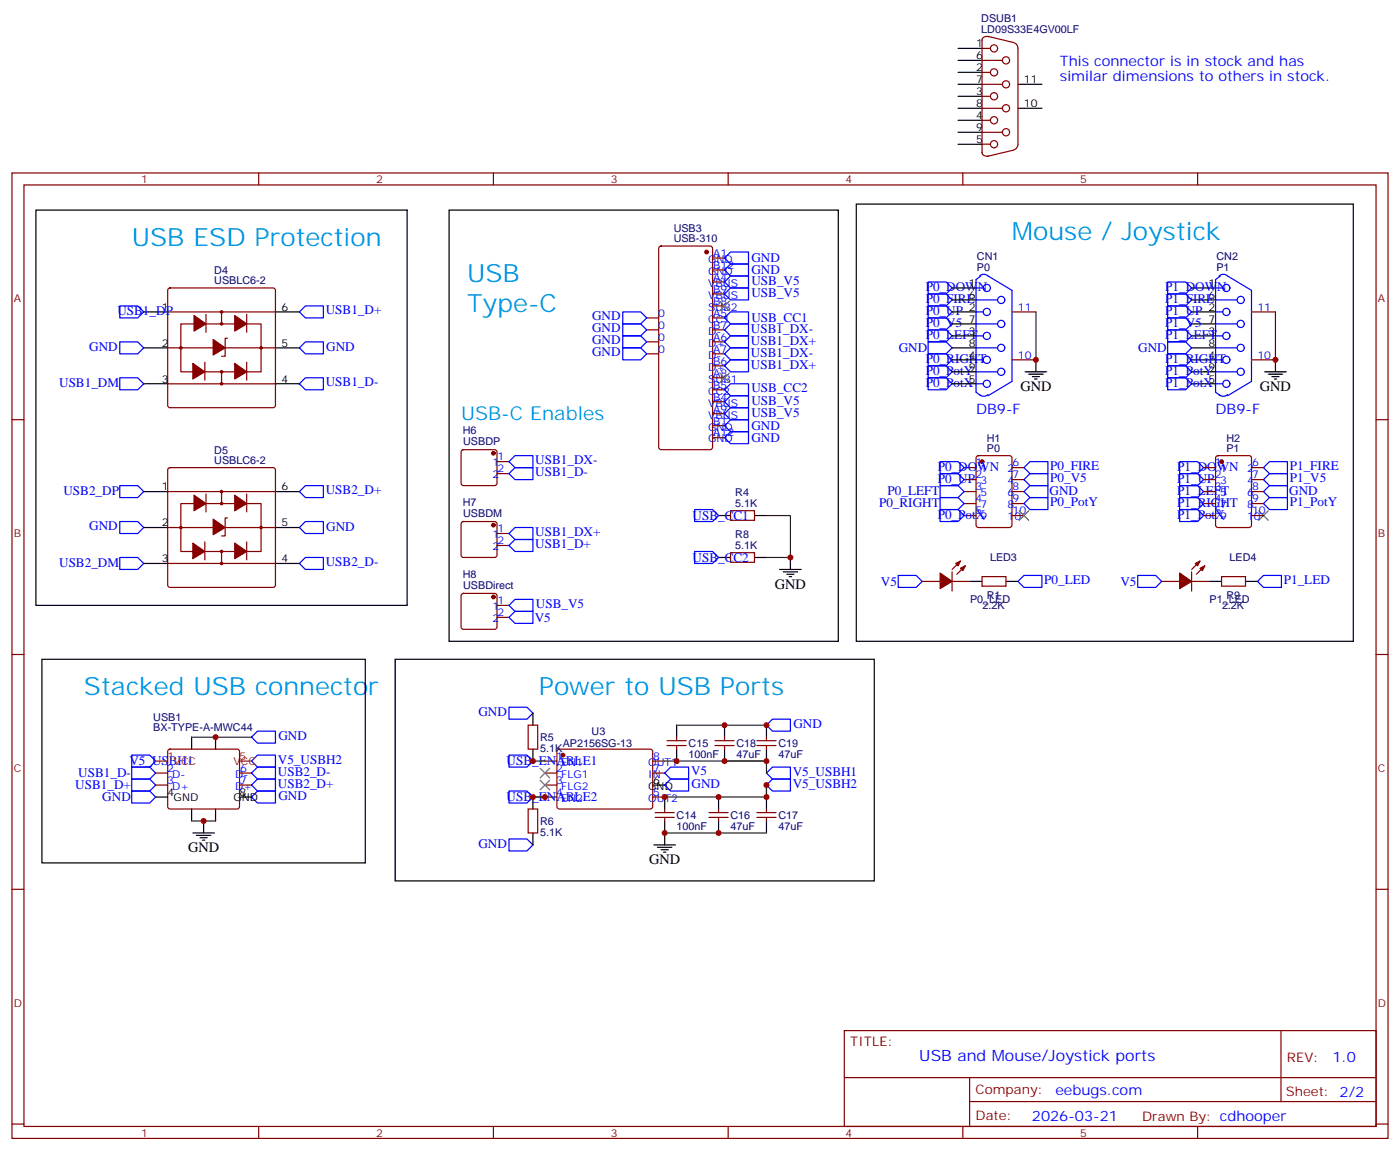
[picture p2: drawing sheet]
<svg xmlns="http://www.w3.org/2000/svg" width="412mm" height="339mm" viewBox="0 0 412 339" stroke-linecap="round" stroke-linejoin="round" font-family="sans-serif">
<g fill="none" stroke="#870000" stroke-width=".35">
<path d="M3.5 50.9h405.4v284.4h-405.4zM7.1 54.5h398.2v277.3h-398.2zM76.2 50.9v3.6M145.3 50.9v3.6M214.5 50.9v3.6M283.6 50.9v3.6M352.8 50.9v3.6M3.5 123.6h3.6M405.3 123.6h3.6M3.5 192.8h3.6M405.3 192.8h3.6M3.5 261.9h3.6"/>
<path d="M405.3 261.9h3.6M248.7 303.5h156.6v28.3h-156.6zM248.7 317.4h156.5M285.6 317.4v14.1M377.3 303.6v20.8M3.5 331h3.6M76.2 331.8v3.5M145.3 331.8v3.5M214.5 331.8v3.5M283.6 331.8v3.5M285.6 324.4h119.6M352.8 331.8v3.5"/>
<path d="M405.3 331h3.6"/>
</g>
<path d="M49.6 137.9l.5-.2h30.3l.5 .2 .2 .5v33.9l-.2 .5-.5 .2h-30.3l-.5-.2-.2-.5v-33.9z" fill="#fff" stroke="#870000" stroke-width=".35"/>
<path d="M42.3 144.8h7.1M42.3 155.4h7.1M81.1 144.8h7.1M81.1 155.4h7.1M42.3 165.9h7.1M81.1 165.9h7.1" fill="none" stroke="#000" stroke-width=".35"/>
<g fill="none" stroke="#870000" stroke-width=".35">
<path d="M49.4 144.8h31.7M49.4 155.4h31.7M53.3 148.3h23.6v14.1h-23.6zM60.3 159.6v5.3M60.7 145.5v5.3M65.3 144.8v3.5M67 152.5h-.7v5.3h-1M72.7 145.5v5.3M72.7 159.6v5.3M49.4 165.9h31.7M65.3 162.4v3.5"/>
<circle cx="53.3" cy="155.4" r=".35"/>
<circle cx="65.3" cy="148.3" r=".35"/>
<circle cx="65.3" cy="144.8" r=".35"/>
<circle cx="76.9" cy="155.4" r=".35"/>
<circle cx="65.3" cy="162.4" r=".35"/>
<circle cx="65.3" cy="165.9" r=".35"/>
</g>
<g fill="#870000" stroke="#870000" stroke-width=".35">
<path d="M62.8 152.9l3.5 2.5-3.5 2.1z"/>
<path d="M57.1 145.8l3.6 2.5-3.6 2.1z"/>
<path d="M69.1 145.8l3.6 2.5-3.6 2.1z"/>
<path d="M56.8 159.9l3.5 2.5-3.5 2.1z"/>
<path d="M69.1 159.9l3.6 2.5-3.6 2.1z"/>
</g>
<path d="M49.6 85l.5-.2h30.3l.5 .2 .2 .5v33.9l-.2 .5-.5 .2h-30.3l-.5-.2-.2-.5v-33.9z" fill="#fff" stroke="#870000" stroke-width=".35"/>
<g fill="none" stroke="#000" stroke-width=".35">
<path d="M282.2 14.3h7.1M282.2 17.8h7.1M282.2 21.3h7.1M282.2 28.4h7.1M282.2 35.4h7.1M282.2 24.8h7.1M282.2 31.9h7.1M282.2 38.9h7.1M299.9 24.8h7M299.9 31.9h7M282.2 42.5h7.1M10.6 61.9h109.3v116.4h-109.3z"/>
<path d="M132.3 61.9h114.6v127h-114.6zM252.2 60.1h146.4v128.8h-146.4zM42.3 91.9h7.1M81.1 91.9h7.1M280.5 91.9h7M280.5 98.9h7M280.5 95.4h7M280.5 88.3h7M280.5 84.8h7M351 91.9h7.1M351 98.9h7.1M351 95.4h7.1"/>
<path d="M351 88.3h7.1M351 84.8h7.1M42.3 102.4h7.1M42.3 113h7.1M81.1 102.4h7.1M81.1 113h7.1M280.5 102.4h7M280.5 113h7M280.5 109.5h7M280.5 106h7M302 109.5h6.3M303 110.2h4.3"/>
<path d="M304.1 110.9h2.1M304.8 111.6h.7M305.2 106v3.5M351 102.4h7.1M351 113h7.1M351 109.5h7.1M351 106h7.1M372.5 109.5h6.4M373.6 110.2h4.2M374.6 110.9h2.2M375.4 111.6h.7M375.7 106v3.5"/>
<path d="M211.7 151.8h3.5M222.2 151.8h3.6M211.7 164.2h3.5M222.2 164.2h3.6M229.7 167.7h6.3M230.7 168.4h4.2M231.8 169.1h2.1M232.5 169.8h.7M232.8 164.2v3.5M285.8 171.2h3.5M296.3 171.2h3.6M356.3 171.2h3.5"/>
<path d="M366.9 171.2h3.5M12.3 194.2h95.3v59.9h-95.3zM116.4 194.2h141.1v65.2h-141.1zM56.4 217.1v3.5M63.5 217.1v3.5M157 210v3.6M199.3 213.6v3.5M213.4 213.6v3.5M225.8 213.6v3.5M45.9 234.7h3.5M56.4 238.3v3.5M63.5 238.3v3.5"/>
<path d="M70.6 234.7h3.5M157 220.6v3.6M157 234.7v3.6M192.3 231.2h3.5M195.8 234.7v3.6M199.3 220.6v3.6M211.7 234.7v3.6M213.4 220.6v3.6M225.8 220.6v3.6M225.8 234.7v3.6M56.8 245.3h6.3M57.9 246h4.2"/>
<path d="M58.9 246.7h2.1M59.6 247.4h.7M60 241.8v3.5M157 245.3v3.5M192.6 248.8h6.4M193.7 249.6h4.2M194.7 250.3h2.1M195.4 251h.7M195.8 241.8v7M211.7 241.8v3.5M225.8 241.8v3.5"/>
</g>
<g fill="none" stroke="#870000" stroke-width=".35">
<path d="M289.3 14.3h2.4M289.3 17.8h6M289.3 11.8v33.1M291 10.7l7.4 1.8M291.2 10.8a1.31 1.31 0 0 0-1.9 1.1M298.6 12.6a1.77 1.77 0 0 1 1.3 1.7v28.2a1.77 1.77 0 0 1-1.3 1.7M289.3 21.3h2.4M289.3 28.4h2.4M289.3 35.4h2.4M289.3 24.8h6M289.3 31.9h6M289.3 38.9h6"/>
<path d="M289.3 42.5h2.4M289.3 44.8a1.41 1.41 0 0 0 1.9 1.1M298.4 44.2l-7.4 1.8M194.3 72.7l.4-.2h14.5l.6 .4 .1 58.8-.5 .7h-14.7l-.6-.4-.1-58.8zM209.9 79.5h3.5M209.9 76h3.5M49.4 91.9h31.7M53.3 95.4h23.6v14.1h-23.6zM60.7 92.6v5.3M65.3 91.9v3.5M67 99.6h-.7v5.3h-1M72.7 92.6v5.3"/>
<path d="M190.5 93.6h3.5M190.5 97.2h3.5M209.9 86.6h3.5M209.9 93.6h3.5M209.9 97.2h3.5M209.9 83h3.5M209.9 90.1h3.5M298.1 91.9h7.1M368.7 91.9h7M49.4 113h31.7M49.4 102.4h31.7M60.3 106.7v5.3"/>
<path d="M65.3 109.5v3.5M72.7 106.7v5.3M190.5 100.7h3.5M190.5 104.2h3.5M209.9 107.7h3.5M209.9 100.7h3.5M209.9 104.2h3.5M209.9 111.3h3.5M209.9 114.8h3.5M209.9 118.3h3.5M298.1 106h7.1M368.7 106h7"/>
<path d="M136.1 132.6l.4-.2h9.2l.5 .2 .2 .5v9.2l-.2 .5-.5 .2h-9.2l-.5-.2-.2-.5v-9.2zM146.4 136h3.5M146.4 139.5h3.5M209.9 121.8h3.5M209.9 128.9h3.5M209.9 125.4h3.5M284 137.7h3.5M287.7 134.4l.5-.2h9.2l.6 .4 .1 20.1-.5 .6-9.4 .1-.6-.5-.1-20zM298.1 137.7h3.5M354.5 137.7h3.6M358.3 134.4l.5-.2h9.1l.7 .4 .1 20.1-.5 .6-9.4 .1-.7-.5v-20zM368.7 137.7h3.5"/>
<path d="M136.1 153.8l.4-.2h9.2l.5 .2 .2 .5v9.2l-.2 .5-.5 .2h-9.2l-.5-.3-.2-.4v-9.2zM146.4 157.1h3.5M215.2 150.4h7v2.8h-7zM284 151.8h3.5M284 141.3h3.5M284 148.3h3.5M284 144.8h3.5M298.1 151.8h3.5M298.1 141.3h3.5M298.1 148.3h3.5M298.1 144.8h3.5M354.5 151.8h3.6"/>
<path d="M354.5 141.3h3.6M354.5 148.3h3.6M354.5 144.8h3.6M368.7 151.8h3.5M368.7 141.3h3.5M368.7 148.3h3.5M368.7 144.8h3.5M136.1 175l.4-.2h9.2l.5 .2 .2 .5v9.1l-.2 .5-.5 .2h-9.2l-.5-.2-.2-.5v-9.1zM146.4 160.7h3.5M146.4 178.3h3.5M215.2 162.8h7v2.8h-7zM271.6 171.2h5.3"/>
<path d="M280.5 171.2h5.3M280.5 168.4v5.7M282.9 165.2l-2.4 2.5M284.3 166.7l-2.4 2.4M289.3 169.8h7v2.8h-7zM342.2 171.2h5.3M351 171.2h5.3M351 168.4v5.7M353.5 165.2l-2.5 2.5M354.9 166.7l-2.5 2.4M359.8 169.8h7.1v2.8h-7.1zM146.4 181.8h3.5"/>
<path d="M155.6 213.6h2.8v7h-2.8zM196.5 218.2h5.6M196.5 219.6h5.6M199.3 217.1v1.1M199.3 219.6v1M210.6 218.2h5.7M210.6 219.6h5.7M213.4 217.1v1.1M213.4 219.6v1M223 218.2h5.6M223 219.6h5.6M225.8 217.1v1.1"/>
<path d="M225.8 219.6v1M45.9 227.7h3.5M45.9 231.2h3.5M49.6 220.8l.5-.2h19.7l.5 .2 .3 .5v16.3l-.3 .5-.5 .2h-19.7l-.5-.3-.2-.4v-16.3zM70.6 227.7h3.5M70.6 231.2h3.5M155.6 238.3h2.8v7h-2.8zM160.5 224.2h3.5M160.5 227.7h3.5M160.5 231.2h3.5M160.5 234.7h3.5M164.3 220.8l.4-.2 27.1 .1 .5 .6-.1 16.5-.6 .5-27.1-.1-.5-.6v-16.3z"/>
<path d="M192.3 224.2h3.5M192.3 227.7h3.5M192.3 234.7h3.5M193 239.3h5.6M195.8 238.3v1M208.8 239.3h5.7M211.7 238.3v1M223 239.3h5.6M225.8 238.3v1M193 240.7h5.6M195.8 240.7v1.1M208.8 240.7h5.7"/>
<path d="M211.7 240.7v1.1M223 240.7h5.6M225.8 240.7v1.1"/>
<circle cx="292.8" cy="14.3" r="1.06"/>
<circle cx="296.3" cy="17.8" r="1.06"/>
<circle cx="292.8" cy="35.4" r="1.06"/>
<circle cx="292.8" cy="21.3" r="1.06"/>
<circle cx="292.8" cy="28.4" r="1.06"/>
<circle cx="296.3" cy="31.9" r="1.06"/>
<circle cx="296.3" cy="24.8" r="1.06"/>
<circle cx="296.3" cy="38.9" r="1.06"/>
<circle cx="292.8" cy="42.5" r="1.06"/>
<circle cx="65.3" cy="91.9" r=".35"/>
<circle cx="65.3" cy="95.4" r=".35"/>
<circle cx="53.3" cy="102.4" r=".35"/>
<circle cx="65.3" cy="113" r=".35"/>
<circle cx="65.3" cy="109.5" r=".35"/>
<circle cx="76.9" cy="102.4" r=".35"/>
</g>
<g fill="#870000" stroke="#870000" stroke-width=".35">
<path d="M62.8 100l3.5 2.4-3.5 2.2z"/>
<path d="M57.1 92.9l3.6 2.5-3.6 2.1z"/>
<path d="M69.1 92.9l3.6 2.5-3.6 2.1z"/>
<path d="M56.8 107l3.5 2.5-3.5 2.1z"/>
<path d="M69.1 107l3.6 2.5-3.6 2.1z"/>
<path d="M282.9 167.4l1.4-.7-.7 1.4z"/>
<path d="M281.5 165.9l1.4-.7-.7 1.5z"/>
<path d="M276.9 168.8l3.6 2.4-3.6 2.2z"/>
<path d="M353.5 167.4l1.4-.7-.7 1.4z"/>
<path d="M352.1 165.9l1.4-.7-.7 1.5z"/>
<path d="M347.5 168.8l3.5 2.4-3.5 2.2z"/>
<circle cx="165.8" cy="222.4" r=".53"/>
<circle cx="289.3" cy="136" r=".53"/>
<circle cx="359.8" cy="136" r=".53"/>
<circle cx="208.1" cy="74.2" r=".53"/>
<circle cx="145.3" cy="133.5" r=".53"/>
<circle cx="145.3" cy="154.7" r=".53"/>
<circle cx="145.3" cy="175.8" r=".53"/>
</g>
<g fill="none" stroke="#00f" stroke-width=".35">
<path d="M213.4 76l1.8-1.8h5.3v3.6h-5.3zM215.2 77.8h5.3v3.5h-5.3l-1.8-1.8zM35.3 90.1h5.3l1.7 1.8-1.7 1.7h-5.3zM88.2 91.9l1.8-1.8h5.2v3.5h-5.2zM183.4 98.9h5.3l1.8 1.8-1.8 1.7h-5.3zM183.4 95.4h5.3l1.8 1.8-1.8 1.7h-5.3zM183.4 91.9h5.3l1.8 1.7-1.8 1.8h-5.3zM213.4 93.6l1.8-1.7h5.3v3.5h-5.3zM213.4 97.2l1.8-1.8h5.3v3.5h-5.3zM213.4 86.6l1.8-1.8h5.3v3.5h-5.3zM213.4 83l1.8-1.7h5.3v3.5h-5.3zM273.4 97.2h5.3l1.8 1.7-1.8 1.8h-5.3z"/>
<path d="M273.4 90.1h5.3l1.8 1.8-1.8 1.7h-5.3zM273.4 93.6h5.3l1.8 1.8-1.8 1.8h-5.3zM273.4 86.6h5.3l1.8 1.7-1.8 1.8h-5.3zM273.4 83h5.3l1.8 1.8-1.8 1.8h-5.3zM287.5 84.8h2.1M287.5 88.3h6.4M287.5 91.9h2.1M287.5 95.4h6.4M287.5 98.9h2.1M288.6 81.3a1.76 1.76 0 0 1 2.4 0l7.1 4.2v26.8l-7.1 4.3M288.9 81.3l-1.4 1v33.2l1.4 1.1M344 83h5.2l1.8 1.8-1.8 1.8h-5.2z"/>
<path d="M344 86.6h5.2l1.8 1.7-1.8 1.8h-5.2zM344 93.6h5.2l1.8 1.8-1.8 1.8h-5.2zM344 90.1h5.2l1.8 1.8-1.8 1.7h-5.2zM344 97.2h5.2l1.8 1.7-1.8 1.8h-5.2zM358.1 84.8h2.1M358.1 88.3h6.3M358.1 91.9h2.1M358.1 95.4h6.3M358.1 98.9h2.1M359.1 81.3a1.76 1.76 0 0 1 2.5 0l7.1 4.2v26.8l-7.1 4.3M359.5 81.3l-1.4 1v33.2l1.4 1.1M35.3 100.7h5.3l1.7 1.7-1.7 1.8h-5.3z"/>
<path d="M35.3 111.3h5.3l1.7 1.7-1.7 1.8h-5.3zM88.2 113l1.8-1.7h5.2v3.5h-5.2zM90 100.7h5.2v3.5h-5.2l-1.8-1.8zM183.4 102.4h5.3l1.8 1.8-1.8 1.8h-5.3zM213.4 104.2l1.8-1.8h5.3v3.6h-5.3zM213.4 100.7l1.8-1.8h5.3v3.5h-5.3zM213.4 114.8l1.8-1.8h5.3v3.6h-5.3zM213.4 107.7l1.8-1.7h5.3v3.5h-5.3zM215.2 116.6h5.3v3.5h-5.3l-1.8-1.8zM273.4 111.3h5.3l1.8 1.7-1.8 1.8h-5.3zM273.4 107.7h5.3l1.8 1.8-1.8 1.8h-5.3zM273.4 104.2h5.3l1.8 1.8-1.8 1.7h-5.3z"/>
<path d="M273.4 100.7h5.3l1.8 1.7-1.8 1.8h-5.3zM287.5 102.4h6.4M287.5 106h2.1M287.5 109.5h6.4M287.5 113h2.1M288.6 116.2a1.76 1.76 0 0 0 2.4 0M344 100.7h5.2l1.8 1.7-1.8 1.8h-5.2zM344 104.2h5.2l1.8 1.8-1.8 1.7h-5.2zM344 107.7h5.2l1.8 1.8-1.8 1.8h-5.2zM344 111.3h5.2l1.8 1.7-1.8 1.8h-5.2zM358.1 102.4h6.3M358.1 106h2.1"/>
<path d="M358.1 109.5h6.3M358.1 113h2.1M359.1 116.2a1.76 1.76 0 0 0 2.5 0M149.9 136l1.8-1.8h5.3v3.5h-5.3zM149.9 139.5l1.8-1.8h5.3v3.6h-5.3zM213.4 128.9l1.8-1.8h5.3v3.6h-5.3zM213.4 125.4l1.8-1.8h5.3v3.5h-5.3zM213.4 121.8l1.8-1.7h5.3v3.5h-5.3zM276.9 136h5.3l1.8 1.7-1.8 1.8h-5.3zM276.9 139.5h5.3l1.8 1.8-1.8 1.7h-5.3zM301.6 137.7l1.8-1.7h5.3v3.5h-5.3zM303.4 139.5h5.3v3.5h-5.3l-1.8-1.7z"/>
<path d="M347.5 139.5h5.3l1.7 1.8-1.7 1.7h-5.3zM347.5 136h5.3l1.7 1.7-1.7 1.8h-5.3zM372.2 137.7l1.7-1.7h5.3v3.5h-5.3zM35.3 153.6h5.3l1.7 1.8-1.7 1.7h-5.3zM35.3 143h5.3l1.7 1.8-1.7 1.7h-5.3zM88.2 155.4l1.8-1.8h5.2v3.5h-5.2zM88.2 144.8l1.8-1.8h5.2v3.5h-5.2zM149.9 157.1l1.8-1.7h5.3v3.5h-5.3zM204.6 150.1h5.3l1.8 1.7-1.8 1.8h-5.3zM276.9 146.5h5.3l1.8 1.8-1.8 1.8h-5.3zM276.9 143h5.3l1.8 1.8-1.8 1.7h-5.3zM276.9 150.1h5.3l1.8 1.7-1.8 1.8h-5.3z"/>
<path d="M301.6 144.8l1.8-1.8h5.3v3.5h-5.3zM303.4 146.5h5.3v3.6h-5.3l-1.8-1.8zM347.5 150.1h5.3l1.7 1.7-1.7 1.8h-5.3zM347.5 143h5.3l1.7 1.8-1.7 1.7h-5.3zM347.5 146.5h5.3l1.7 1.8-1.7 1.8h-5.3zM372.2 141.3l1.7-1.8h5.3v3.5h-5.3zM372.2 144.8l1.7-1.8h5.3v3.5h-5.3zM373.9 146.5h5.3v3.6h-5.3l-1.7-1.8zM35.3 164.2h5.3l1.7 1.7-1.7 1.8h-5.3zM88.2 165.9l1.8-1.7h5.2v3.5h-5.2zM149.9 160.7l1.8-1.8h5.3v3.5h-5.3zM149.9 178.3l1.8-1.8h5.3v3.6h-5.3z"/>
<path d="M204.6 162.4h5.3l1.8 1.8-1.8 1.7h-5.3zM264.6 169.5h5.3l1.7 1.7-1.7 1.8h-5.3zM299.9 171.2l1.7-1.7h5.3v3.5h-5.3zM335.1 169.5h5.3l1.8 1.7-1.8 1.8h-5.3zM370.4 171.2l1.8-1.7h5.3v3.5h-5.3zM149.9 181.8l1.8-1.7h5.3v3.5h-5.3zM74.1 217.1l1.7-1.8h5.3v3.6h-5.3zM149.9 208.3h5.3l1.8 1.7-1.8 1.8h-5.3zM225.8 213.6l1.7-1.8h5.3v3.5h-5.3zM38.8 222.4h5.3l1.8 1.8-1.8 1.7h-5.3zM38.8 233h5.3l1.8 1.7-1.8 1.8h-5.3zM38.8 229.4h5.3l1.8 1.8-1.8 1.8h-5.3z"/>
<path d="M38.8 225.9h5.3l1.8 1.8-1.8 1.7h-5.3zM74.1 224.2l1.7-1.8h5.3v3.5h-5.3zM74.1 234.7l1.7-1.7h5.3v3.5h-5.3zM74.1 227.7l1.7-1.8h5.3v3.5h-5.3zM74.1 231.2l1.7-1.8h5.3v3.6h-5.3zM149.9 222.4h5.3l1.8 1.8-1.8 1.7h-5.3zM149.9 233h5.3l1.8 1.7-1.8 1.8h-5.3zM195.8 231.2l1.8-1.8h5.2v3.6h-5.2zM195.8 227.7l1.8-1.8h5.2v3.5h-5.2zM225.8 231.2l1.7-1.8h5.3v3.6h-5.3zM225.8 227.7l1.7-1.8h5.3v3.5h-5.3zM149.9 247.1h5.3l1.8 1.7-1.8 1.8h-5.3z"/>
<circle cx="290.7" cy="91.9" r="1.06"/>
<circle cx="290.7" cy="84.8" r="1.06"/>
<circle cx="290.7" cy="98.9" r="1.06"/>
<circle cx="294.9" cy="88.3" r="1.06"/>
<circle cx="294.9" cy="95.4" r="1.06"/>
<circle cx="361.2" cy="98.9" r="1.06"/>
<circle cx="361.2" cy="84.8" r="1.06"/>
<circle cx="361.2" cy="91.9" r="1.06"/>
<circle cx="365.5" cy="95.4" r="1.06"/>
<circle cx="365.5" cy="88.3" r="1.06"/>
<circle cx="290.7" cy="106" r="1.06"/>
<circle cx="290.7" cy="113" r="1.06"/>
<circle cx="294.9" cy="102.4" r="1.06"/>
<circle cx="294.9" cy="109.5" r="1.06"/>
<circle cx="361.2" cy="106" r="1.06"/>
<circle cx="361.2" cy="113" r="1.06"/>
<circle cx="365.5" cy="102.4" r="1.06"/>
<circle cx="365.5" cy="109.5" r="1.06"/>
</g>
<path d="M45.9 224.2h3.5M70.6 224.2h3.5" fill="none" stroke="#f00" stroke-width=".35"/>
<path d="M305.2 91.9v14.1M375.7 91.9v14.1M225.8 151.8h7v12.4h-7M56.4 217.1h17.7M199.3 213.6h26.5M157 224.2h3.5M157 234.7h3.5M195.8 234.7h30v-3.5v3.5M195.8 224.2h30M213.4 224.2h12.4v3.5M56.4 241.8h7.1M195.8 245.3h30" fill="none" stroke="#008700" stroke-width=".35"/>
<path d="M212 88.7l2.8 2.8M214.8 88.7l-2.8 2.8M212 109.9l2.8 2.8M214.8 109.9l-2.8 2.8M300.2 150.4l2.8 2.8M303 150.4l-2.8 2.8M370.8 150.4l2.8 2.8M373.6 150.4l-2.8 2.8M159.1 226.3l2.8 2.8M159.1 229.8l2.8 2.8M161.9 226.3l-2.8 2.8M161.9 229.8l-2.8 2.8" fill="none" stroke="#3c3" stroke-width=".35"/>
<g fill="#c00">
<circle cx="60" cy="241.8" r=".88"/>
<circle cx="63.5" cy="217.1" r=".88"/>
<circle cx="195.8" cy="234.7" r=".88"/>
<circle cx="225.8" cy="234.7" r=".88"/>
<circle cx="211.7" cy="234.7" r=".88"/>
<circle cx="195.8" cy="245.3" r=".88"/>
<circle cx="211.7" cy="245.3" r=".88"/>
<circle cx="199.3" cy="224.2" r=".88"/>
<circle cx="213.4" cy="224.2" r=".88"/>
<circle cx="225.8" cy="213.6" r=".88"/>
<circle cx="213.4" cy="213.6" r=".88"/>
<circle cx="225.8" cy="224.2" r=".88"/>
<circle cx="225.8" cy="231.2" r=".88"/>
<circle cx="160.5" cy="234.7" r=".88"/>
<circle cx="157" cy="234.7" r=".88"/>
<circle cx="157" cy="224.2" r=".88"/>
<circle cx="375.7" cy="106" r=".88"/>
<circle cx="305.2" cy="106" r=".88"/>
<circle cx="232.8" cy="164.2" r=".88"/>
</g>
<g font-size="7.4" fill="#09f">
<text x="298.1" y="70.7">Mouse / Joystick</text>
<text x="38.8" y="72.5">USB ESD Protection</text>
<text x="137.6" y="83">USB</text>
<text x="137.6" y="91.9">Type-C</text>
<text x="24.7" y="204.8">Stacked USB connector</text>
<text x="158.7" y="204.8">Power to USB Ports</text>
</g>
<text font-size="5.6" fill="#09f" x="135.8" y="123.6">USB-C Enables</text>
<text font-size="4.6" fill="#00f" x="270.8" y="312.6">USB and Mouse/Joystick ports</text>
<g font-size="4.2" fill="#00f">
<text x="312.2" y="19.5">This connector is in stock and has</text>
<text x="312.2" y="23.8">similar dimensions to others in stock.</text>
<text x="287.5" y="121.8">DB9-F</text>
<text x="358.1" y="121.8">DB9-F</text>
<text x="392.5" y="312.8">1.0</text>
<text x="310.9" y="322.4">eebugs.com</text>
<text x="304" y="330.2">2026-03-21</text>
</g>
<g font-size="4.2">
<text x="300.6" y="115.1">GND</text>
<text x="371.1" y="115.1">GND</text>
<text x="228.2" y="173.4">GND</text>
<text x="55.4" y="251">GND</text>
<text x="191.2" y="254.5">GND</text>
</g>
<g font-size="3.9" fill="#00f">
<text x="221.4" y="77.2">GND</text>
<text x="221.3" y="84">USB_V5</text>
<text x="221.4" y="80.7">GND</text>
<text x="221.3" y="87.5">USB_V5</text>
<text x="272.7" y="89.4">P0_FIRE</text>
<text x="272.7" y="85.8">P0_DOWN</text>
<text x="343.3" y="85.8">P1_DOWN</text>
<text x="343.3" y="89.4">P1_FIRE</text>
<text x="34.6" y="92.9">USB1_DP</text>
<text x="96" y="92.6">USB1_D+</text>
<text x="174.4" y="94.2">GND</text>
<text x="221.4" y="94.9">USB_CC1</text>
<text x="272.7" y="92.9">P0_UP</text>
<text x="343.3" y="92.9">P1_UP</text>
<text x="174.4" y="101.3">GND</text>
<text x="174.4" y="97.7">GND</text>
<text x="221.2" y="101.5">USB1_DX+</text>
<text x="221.2" y="97.9">USB1_DX-</text>
<text x="272.7" y="99.9">P0_LEFT</text>
<text x="272.7" y="96.4">P0_V5</text>
<text x="343.3" y="96.4">P1_V5</text>
<text x="343.3" y="99.9">P1_LEFT</text>
<text x="26.3" y="103.3">GND</text>
<text x="96.1" y="103.3">GND</text>
<text x="174.4" y="104.8">GND</text>
<text x="221.2" y="105">USB1_DX-</text>
<text x="264.7" y="103.6">GND</text>
<text x="272.7" y="107">P0_RIGHT</text>
<text x="335.3" y="103.6">GND</text>
<text x="343.3" y="107">P1_RIGHT</text>
<text x="96" y="113.8">USB1_D-</text>
<text x="221.2" y="108.5">USB1_DX+</text>
<text x="272.7" y="110.5">P0_PotY</text>
<text x="343.3" y="110.5">P1_PotY</text>
<text x="17.4" y="114.1">USB1_DM</text>
<text x="221.3" y="115.3">USB_CC2</text>
<text x="221.3" y="119.2">USB_V5</text>
<text x="272.7" y="114.1">P0_PotX</text>
<text x="343.3" y="114.1">P1_PotX</text>
<text x="221.3" y="122.8">USB_V5</text>
<text x="221.4" y="130.1">GND</text>
<text x="221.4" y="126.6">GND</text>
<text x="157.7" y="136.8">USB1_DX-</text>
<text x="157.7" y="140.3">USB1_D-</text>
<text x="276.2" y="138.7">P0_DOWN</text>
<text x="276.2" y="142.3">P0_UP</text>
<text x="309.4" y="138.5">P0_FIRE</text>
<text x="309.4" y="142.1">P0_V5</text>
<text x="346.8" y="142.3">P1_UP</text>
<text x="346.8" y="138.7">P1_DOWN</text>
<text x="379.9" y="142">P1_V5</text>
<text x="379.9" y="138.5">P1_FIRE</text>
<text x="18.7" y="145.8">USB2_DP</text>
<text x="96" y="145.5">USB2_D+</text>
<text x="258.9" y="149.4">P0_RIGHT</text>
<text x="261.4" y="145.9">P0_LEFT</text>
<text x="309.2" y="145.7">GND</text>
<text x="309.4" y="149.1">P0_PotY</text>
<text x="346.8" y="145.8">P1_LEFT</text>
<text x="346.8" y="149.3">P1_RIGHT</text>
<text x="379.7" y="145.7">GND</text>
<text x="379.9" y="149">P1_PotY</text>
<text x="204" y="153">USB_CC1</text>
<text x="276.2" y="152.9">P0_PotX</text>
<text x="346.8" y="152.9">P1_PotX</text>
<text x="26.3" y="156.2">GND</text>
<text x="96.1" y="156.3">GND</text>
<text x="157.7" y="157.9">USB1_DX+</text>
<text x="157.7" y="161.4">USB1_D+</text>
<text x="17.4" y="167">USB2_DM</text>
<text x="96" y="166.7">USB2_D-</text>
<text x="204" y="165.4">USB_CC2</text>
<text x="259.5" y="172.5">V5</text>
<text x="307.6" y="172">P0_LED</text>
<text x="330" y="172.5">V5</text>
<text x="378.2" y="172">P1_LED</text>
<text x="157.8" y="179.2">USB_V5</text>
<text x="157.5" y="183.1">V5</text>
<text x="140.9" y="210.9">GND</text>
<text x="233.7" y="214.5">GND</text>
<text x="82" y="218">GND</text>
<text x="38.1" y="225.2">V5_USBH1</text>
<text x="81.8" y="224.9">V5_USBH2</text>
<text x="149.2" y="225.2">USB_ENABLE1</text>
<text x="22.2" y="232.2">USB1_D+</text>
<text x="23" y="228.7">USB1_D-</text>
<text x="81.8" y="228.4">USB2_D-</text>
<text x="81.8" y="231.9">USB2_D+</text>
<text x="203.6" y="228.4">V5</text>
<text x="203.7" y="232.1">GND</text>
<text x="233.5" y="231.9">V5_USBH2</text>
<text x="233.5" y="228.5">V5_USBH1</text>
<text x="30.1" y="235.9">GND</text>
<text x="82" y="235.6">GND</text>
<text x="149.2" y="235.8">USB_ENABLE2</text>
<text x="140.9" y="249.7">GND</text>
</g>
<g font-size="3.9" fill="#800">
<text x="250.5" y="308.1">TITLE:</text>
<text x="379.1" y="312.8">REV:</text>
<text x="287.4" y="322.3">Company:</text>
<text x="378.7" y="322.9">Sheet: 2/2</text>
<text x="287.4" y="330">Date:</text>
<text x="336.4" y="330.1">Drawn By: cdhooper</text>
</g>
<g font-size="3.2" fill="#000080">
<text x="289.1" y="9.7">LD09S33E4GV00LF</text>
<text x="289.1" y="6.6">DSUB1</text>
<text x="198.4" y="71.4">USB-310</text>
<text x="198.4" y="68.3">USB3</text>
<text x="287.8" y="76.5">CN1</text>
<text x="358.3" y="76.5">CN2</text>
<text x="63.1" y="83.7">USBLC6-2</text>
<text x="63.1" y="80.7">D4</text>
<text x="287.8" y="79.7">P0</text>
<text x="358.3" y="79.7">P1</text>
<text x="136.3" y="127.9">H6</text>
<text x="136.4" y="131.1">USBDP</text>
<text x="290.7" y="130.1">H1</text>
<text x="361.3" y="130.1">H2</text>
<text x="63.1" y="136.7">USBLC6-2</text>
<text x="63.1" y="133.6">D5</text>
<text x="290.7" y="133.1">P0</text>
<text x="361.3" y="133.1">P1</text>
<text x="136.3" y="149.1">H7</text>
<text x="216.6" y="149.4">5.1K</text>
<text x="216.6" y="146.2">R4</text>
<text x="136.4" y="152.3">USBDM</text>
<text x="216.6" y="161.7">5.1K</text>
<text x="216.6" y="158.5">R8</text>
<text x="291.6" y="165.3">LED3</text>
<text x="362.2" y="165.3">LED4</text>
<text x="136.3" y="170.3">H8</text>
<text x="136.4" y="173.4">USBDirect</text>
<text x="285.7" y="177.7">P0_LED</text>
<text x="289.4" y="179.5">2.2K</text>
<text x="290.7" y="176.3">R1</text>
<text x="356.3" y="177.7">P1_LED</text>
<text x="360" y="179.5">2.2K</text>
<text x="361.3" y="176.3">R9</text>
<text x="45.2" y="215.3">BX-TYPE-A-MWC44</text>
<text x="45.2" y="212.3">USB1</text>
<text x="159.1" y="221.4">5.1K</text>
<text x="159.1" y="218.2">R5</text>
<text x="165.8" y="220">AP2156SG-13</text>
<text x="174.3" y="216.5">U3</text>
<text x="202.8" y="220">C15</text>
<text x="217" y="220">C18</text>
<text x="229.3" y="220">C19</text>
<text x="202.8" y="223.2">100nF</text>
<text x="217" y="223.2">47uF</text>
<text x="229.3" y="223.2">47uF</text>
<text x="159.1" y="242.9">R6</text>
<text x="199.3" y="244.4">100nF</text>
<text x="199.3" y="241.2">C14</text>
<text x="215.2" y="244.3">47uF</text>
<text x="215.2" y="241.1">C16</text>
<text x="229.3" y="244.3">47uF</text>
<text x="229.3" y="241.1">C17</text>
<text x="159.1" y="246.1">5.1K</text>
</g>
<g font-size="3.2">
<text x="287.5" y="13.9">1</text>
<text x="287.5" y="17.4">6</text>
<text x="287.5" y="21">2</text>
<text x="287.5" y="28">3</text>
<text x="287.5" y="24.5">7</text>
<text x="301.6" y="24.5">11</text>
<text x="287.5" y="35.1">4</text>
<text x="287.5" y="31.5">8</text>
<text x="301.6" y="31.5">10</text>
<text x="287.5" y="38.6">9</text>
<text x="287.5" y="42.1">5</text>
<text x="285.4" y="88">6</text>
<text x="285.4" y="84.5">1</text>
<text x="356" y="88">6</text>
<text x="356" y="84.5">1</text>
<text x="47.6" y="91.5">1</text>
<text x="82.9" y="91.5">6</text>
<text x="285.4" y="95">7</text>
<text x="285.4" y="91.5">2</text>
<text x="356" y="95">7</text>
<text x="356" y="91.5">2</text>
<text x="285.4" y="98.6">3</text>
<text x="356" y="98.6">3</text>
<text x="47.6" y="102.1">2</text>
<text x="82.9" y="102.1">5</text>
<text x="285.4" y="105.6">4</text>
<text x="285.4" y="102.1">8</text>
<text x="356" y="105.6">4</text>
<text x="356" y="102.1">8</text>
<text x="47.6" y="112.7">3</text>
<text x="82.9" y="112.7">4</text>
<text x="285.4" y="112.7">5</text>
<text x="285.4" y="109.1">9</text>
<text x="356" y="112.7">5</text>
<text x="356" y="109.1">9</text>
<text x="47.6" y="144.4">1</text>
<text x="82.9" y="144.4">6</text>
<text x="47.6" y="155">2</text>
<text x="82.9" y="155">5</text>
<text x="47.6" y="165.6">3</text>
<text x="82.9" y="165.6">4</text>
<text x="191" y="232.6">GND</text>
<text x="192.4" y="230.9">6</text>
<text x="49.4" y="234.4">4</text>
<text x="51.2" y="235.8">GND</text>
<text x="68.8" y="235.8">GND</text>
<text x="70.6" y="234.4">8</text>
</g>
<g font-size="3.2" fill="#800">
<text x="41.6" y="53.9">1</text>
<text x="110.8" y="53.9">2</text>
<text x="179.9" y="53.9">3</text>
<text x="249.1" y="53.9">4</text>
<text x="318.2" y="53.9">5</text>
<text x="4.1" y="89">A</text>
<text x="405.9" y="89">A</text>
<text x="4.1" y="158.2">B</text>
<text x="405.9" y="158.2">B</text>
<text x="4.1" y="227.3">C</text>
<text x="405.9" y="227.3">C</text>
<text x="4.1" y="296.5">D</text>
<text x="405.9" y="296.5">D</text>
<text x="41.6" y="334.8">1</text>
<text x="110.8" y="334.8">2</text>
<text x="179.9" y="334.8">3</text>
<text x="249.1" y="334.8">4</text>
<text x="318.2" y="334.8">5</text>
</g>
<g font-size="3.2" fill="#00f">
<text x="208.6" y="77.4">GND</text>
<text x="210.1" y="75.6">A1</text>
<text x="208.6" y="80.9">GND</text>
<text x="210.1" y="79.2">B12</text>
<text x="210.1" y="82.7">A4</text>
<text x="208.6" y="88">VBUS</text>
<text x="208.6" y="84.5">VBUS</text>
<text x="210.1" y="86.2">B9</text>
<text x="210.1" y="89.7">B8</text>
<text x="193.9" y="93.3">0</text>
<text x="208.6" y="95">CC1</text>
<text x="208.6" y="91.5">SUB2</text>
<text x="210.1" y="93.3">A5</text>
<text x="299.9" y="91.5">11</text>
<text x="370.4" y="91.5">11</text>
<text x="193.9" y="96.8">0</text>
<text x="193.9" y="100.3">0</text>
<text x="208.6" y="98.6">D-</text>
<text x="210.1" y="96.8">B7</text>
<text x="210.1" y="100.3">A6</text>
<text x="193.9" y="103.9">0</text>
<text x="208.6" y="102.1">D+</text>
<text x="208.6" y="105.6">D-</text>
<text x="210.1" y="107.4">B6</text>
<text x="210.1" y="103.9">A7</text>
<text x="299.9" y="105.6">10</text>
<text x="370.4" y="105.6">10</text>
<text x="208.6" y="109.1">D+</text>
<text x="208.6" y="112.7">SUB1</text>
<text x="210.1" y="110.9">A8</text>
<text x="208.6" y="116.2">CC2</text>
<text x="208.6" y="119.7">VBUS</text>
<text x="210.1" y="114.4">B5</text>
<text x="210.1" y="118">B4</text>
<text x="208.6" y="123.3">VBUS</text>
<text x="210.1" y="121.5">A9</text>
<text x="210.1" y="125">B1</text>
<text x="208.6" y="130.3">GND</text>
<text x="208.6" y="126.8">GND</text>
<text x="210.1" y="128.6">A12</text>
<text x="145.1" y="137.4">1</text>
<text x="146.6" y="135.6">1</text>
<text x="287.3" y="137.4">1</text>
<text x="298.3" y="137.4">6</text>
<text x="357.9" y="137.4">1</text>
<text x="368.8" y="137.4">6</text>
<text x="145.1" y="140.9">2</text>
<text x="146.6" y="139.1">2</text>
<text x="287.3" y="140.9">2</text>
<text x="288.8" y="139.1">1</text>
<text x="288.8" y="142.7">3</text>
<text x="296.8" y="142.7">4</text>
<text x="296.8" y="139.1">2</text>
<text x="298.3" y="140.9">7</text>
<text x="357.9" y="140.9">2</text>
<text x="359.4" y="139.1">1</text>
<text x="359.4" y="142.7">3</text>
<text x="367.3" y="142.7">4</text>
<text x="367.3" y="139.1">2</text>
<text x="368.8" y="140.9">7</text>
<text x="287.3" y="144.4">3</text>
<text x="287.3" y="148">4</text>
<text x="288.8" y="146.2">5</text>
<text x="288.8" y="149.7">7</text>
<text x="296.8" y="149.7">8</text>
<text x="296.8" y="146.2">6</text>
<text x="298.3" y="148">9</text>
<text x="298.3" y="144.4">8</text>
<text x="357.9" y="144.4">3</text>
<text x="357.9" y="148">4</text>
<text x="359.4" y="146.2">5</text>
<text x="359.4" y="149.7">7</text>
<text x="367.3" y="149.7">8</text>
<text x="367.3" y="146.2">6</text>
<text x="368.8" y="148">9</text>
<text x="368.8" y="144.4">8</text>
<text x="287.3" y="151.5">5</text>
<text x="288.8" y="153.2">9</text>
<text x="296.8" y="153.2">10</text>
<text x="298.3" y="151.5">10</text>
<text x="357.9" y="151.5">5</text>
<text x="359.4" y="153.2">9</text>
<text x="367.3" y="153.2">10</text>
<text x="368.8" y="151.5">10</text>
<text x="145.1" y="158.5">1</text>
<text x="146.6" y="156.8">1</text>
<text x="146.6" y="160.3">2</text>
<text x="145.1" y="162.1">2</text>
<text x="145.1" y="179.7">1</text>
<text x="146.6" y="177.9">1</text>
<text x="145.1" y="183.2">2</text>
<text x="146.6" y="181.5">2</text>
<text x="49.2" y="227.3">2</text>
<text x="70.7" y="227.3">6</text>
<text x="163.9" y="223.8">1</text>
<text x="163.9" y="227.3">2</text>
<text x="165.3" y="225.6">EN1</text>
<text x="191" y="225.6">OUT1</text>
<text x="192.4" y="227.3">7</text>
<text x="192.4" y="223.8">8</text>
<text x="49.2" y="230.9">3</text>
<text x="50.7" y="229.1">D-</text>
<text x="50.7" y="232.6">D+</text>
<text x="69.3" y="229.1">D-</text>
<text x="69.3" y="232.6">D+</text>
<text x="70.7" y="230.9">7</text>
<text x="163.9" y="230.9">3</text>
<text x="165.3" y="229.1">FLG1</text>
<text x="165.3" y="232.6">FLG2</text>
<text x="191" y="229.1">IN</text>
<text x="163.9" y="234.4">4</text>
<text x="165.3" y="236.1">EN2</text>
<text x="191" y="236.1">OUT2</text>
<text x="192.4" y="234.4">5</text>
</g>
<g font-size="3.2" fill="#f00">
<text x="49.4" y="223.8">1</text>
<text x="51.2" y="225.2">VCC</text>
<text x="68.8" y="225.2">VCC</text>
<text x="70.6" y="223.8">5</text>
</g>
</svg>
